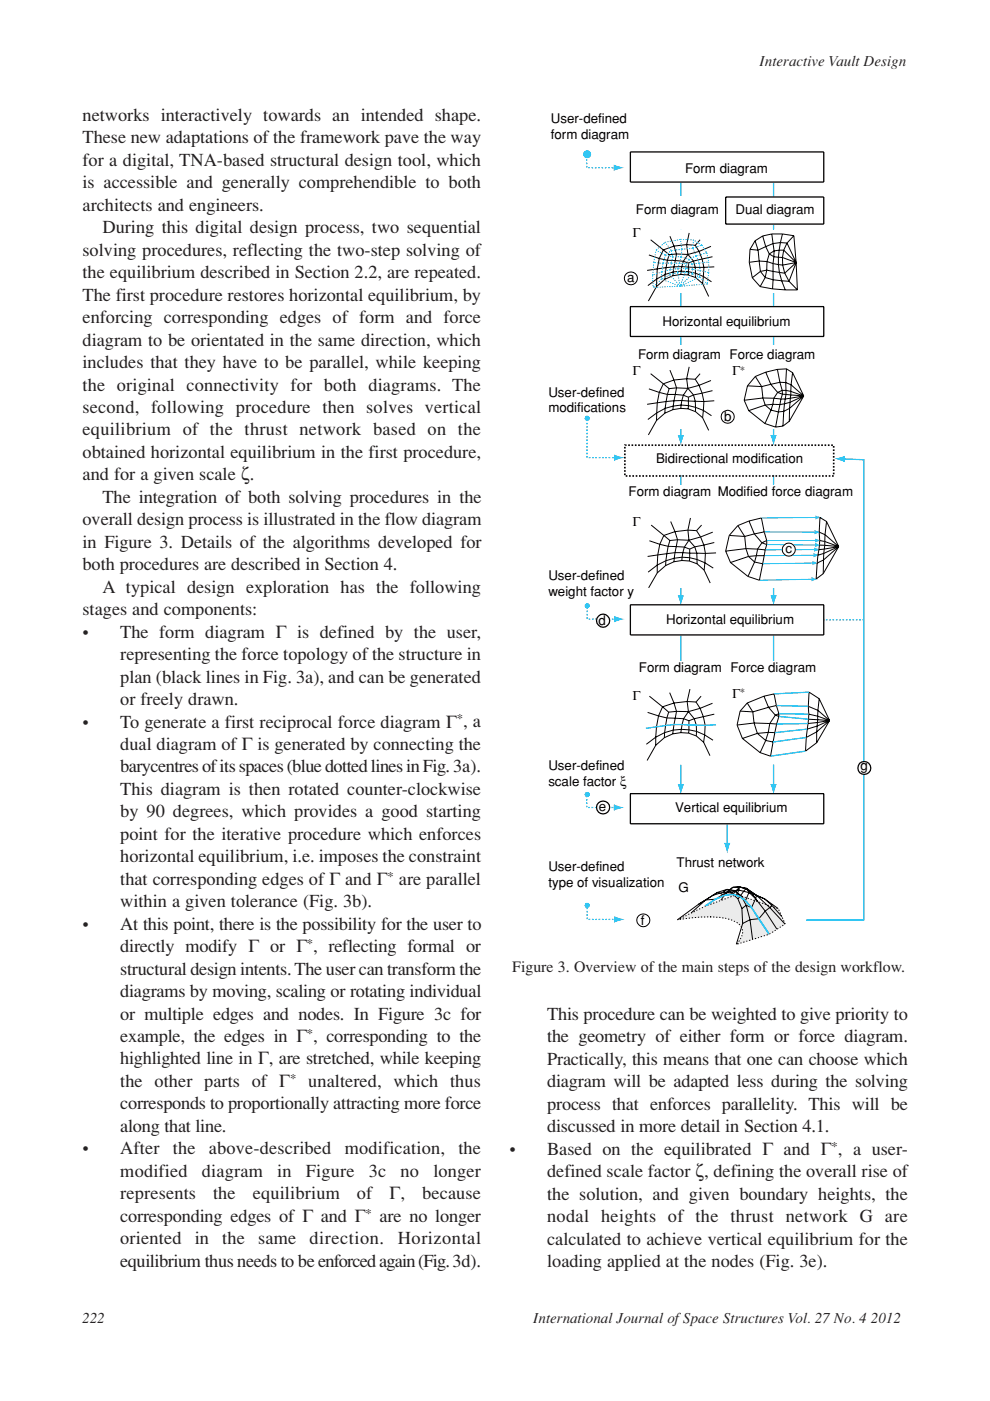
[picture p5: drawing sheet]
<svg xmlns="http://www.w3.org/2000/svg" width="210mm" height="297mm" viewBox="0 0 210 297" stroke-linecap="round" stroke-linejoin="round" font-family="sans-serif">
<path d="M143.7 195a63.8 63.8 0 0 1 12.5-5.4l8.8 3.1 1.5 3.2-3.4 2.2-7 2.1a3.3 3.3 0 0 0 1.2-3.4 4.4 4.4 0 0 0-3.4-2.1 27.4 27.4 0 0 0-10.2 .3z" fill-rule="evenodd" fill="#ebebeb"/>
<path d="M143.7 195a63.8 63.8 0 0 1 12.5-5.4l8.8 3.1 1.5 3.2-3.4 2.2-7 2.1a3.3 3.3 0 0 0 1.2-3.4 4.4 4.4 0 0 0-3.4-2.1 27.4 27.4 0 0 0-10.2 .3z" fill="none" stroke="#ebebeb" stroke-width=".21"/>
<g fill="none" stroke="#000" stroke-width=".21">
<path d="M143.8 194.9l-.1 .1M144.4 194.9l-.3 .1M144.4 194.6l-.2 .1M145 194.4l-.3 .1M145 194.8l-.3 .1M145.4 194.7h.3M145.5 194.1l-.2 .1M146.1 193.8l-.2 .1M146.3 194.6l-.3 .1M146.7 194.6h.2M146.7 193.5l-.2 .1M147.3 193.2l-.2 .1"/>
<path d="M147.3 194.5h.3M147.9 192.9l-.3 .1M148 194.5h.2M148.5 192.7l-.3 .1M148.6 194.4h.3M149 192.4l-.2 .1M149.3 194.4h.2M149.6 192.1l-.2 .1M150.2 194.4h-.3M150.2 191.8l-.2 .2M150.5 194.4h.1M150.5 194.4h.3"/>
<path d="M150.9 191.6l-.3 .1M151.2 194.4h.3M151.5 191.4l-.3 .1M151.8 194.5h.3M152.1 191.2l-.3 .1M152.5 194.5h.2M152.6 191h-.2M153.1 194.6h.3M153.3 190.8h-.3M153.8 194.7h.2M153.9 190.6h-.3M154.4 194.9h.2"/>
<path d="M154.5 190.3l-.2 .1M155 195l.2 .1M155.1 190.1l-.3 .1M155.6 195.3l.2 .1M155.7 189.9l-.3 .1M156.2 195.6l.2 .1M156.3 189.7l-.2 .1M156.3 200l-.1 .1M156.7 189.8l.2 .1M156.7 195.9l.2 .2M156.8 199.4l-.2 .2M157.1 196.4l.2 .3"/>
<path d="M157.1 198.9l-.2 .2M157.2 199.9l-.2 .1M157.3 190l.2 .1M157.3 198.3v.2M157.4 197v.3M157.5 197.6l-.1 .3M157.9 199.7l-.3 .1M157.9 190.2l.2 .1M158.4 199.5l-.2 .1M158.5 190.5h.3M159.1 199.3l-.3 .1M159.1 190.7h.3"/>
<path d="M159.7 199.1l-.2 .1M159.7 190.9h.3M160.3 191l.3 .1M160.3 198.9l-.2 .1M160.9 198.8h-.2M161 191.3l.2 .1M161.6 191.5l.2 .1M161.6 198.6h-.3M162.2 191.7l.2 .1M162.2 198.3l-.3 .1M162.8 191.9l.2 .1M162.8 198.2h-.3"/>
<path d="M163.3 197.9l-.2 .1M163.4 192.1l.3 .1M163.9 197.5l-.2 .2M164 192.3l.2 .1M164.5 197.2l-.3 .1M164.6 192.5l.2 .1M165 196.8l-.2 .2M165.1 192.9l.1 .2M165.4 193.5l.1 .2M165.5 196.5l-.2 .1M165.6 194l.2 .3M165.9 194.5l.1 .3"/>
<path d="M166.1 196.1l-.2 .2M166.1 195.1l.1 .3M166.4 195.7v.2M156.6 200.1l-.3 .1"/>
</g>
<path d="M164 38.6v54.1" fill="none" stroke="#00baf1" stroke-width=".26"/>
<path d="M163.3 92.3h1.4l-.7 2.2z" fill="#00baf1"/>
<path d="M144.3 38.6v2.9M144.3 48.7v44" fill="none" stroke="#00baf1" stroke-width=".26"/>
<path d="M143.7 92.3h1.3l-.7 2.2z" fill="#00baf1"/>
<path d="M164 100.7v26" fill="none" stroke="#00baf1" stroke-width=".26"/>
<path d="M163.3 126.2h1.4l-.7 2.3z" fill="#00baf1"/>
<path d="M144.3 100.7v26" fill="none" stroke="#00baf1" stroke-width=".26"/>
<path d="M143.7 126.2h1.3l-.7 2.3z" fill="#00baf1"/>
<path d="M164 134.3v32.4" fill="none" stroke="#00baf1" stroke-width=".26"/>
<path d="M163.3 166.3h1.4l-.7 2.2z" fill="#00baf1"/>
<path d="M144.3 134.3v32.4" fill="none" stroke="#00baf1" stroke-width=".26"/>
<path d="M143.7 166.3h1.3l-.7 2.2z" fill="#00baf1"/>
<path d="M154.2 174.7v4.5" fill="none" stroke="#00baf1" stroke-width=".26"/>
<path d="M153.5 178.7h1.3l-.6 2.3z" fill="#00baf1"/>
<path d="M133.5 48.8h42.6v13.2h-42.6z" fill="#fff"/>
<path d="M133.5 48.8h42.6v13.2h-42.6z" fill="none" stroke="#fff" stroke-width=".21"/>
<path d="M132.5 140.3h48.2v21.7h-48.2z" fill="#fff"/>
<path d="M132.5 140.3h48.2v21.7h-48.2z" fill="none" stroke="#fff" stroke-width=".21"/>
<g fill="#fff">
<path d="M134.1 73.3h39.1v17.6h-39.1z"/>
<path d="M132.5 102.9h48.2v21.6h-48.2z"/>
</g>
<path d="M132.5 102.9h48.2v21.6h-48.2z" fill="none" stroke="#fff" stroke-width=".21"/>
<path d="M124.5 88.6v.3" fill="none" stroke="#bababa" stroke-width=".48"/>
<circle cx="124.5" cy="88.7" r=".43" fill="#00baf1"/>
<circle cx="124.5" cy="88.7" r=".43" fill="none" stroke="#00baf1" stroke-width=".21"/>
<path d="M124.5 32.6v.3" fill="none" stroke="#bababa" stroke-width=".48"/>
<circle cx="124.5" cy="32.7" r=".74" fill="#00baf1"/>
<circle cx="124.5" cy="32.7" r=".74" fill="none" stroke="#00baf1" stroke-width=".21"/>
<path d="M124.5 128.4v.3" fill="none" stroke="#bababa" stroke-width=".48"/>
<path d="M124.2 128.1a.45 .45 0 0 1 .7 .1v.4a.45 .45 0 0 1-.6 .2 .45 .45 0 0 1-.1-.7z" fill-rule="evenodd" fill="#00baf1"/>
<path d="M162.6 114.6h10.5M124.2 128.1a.45 .45 0 0 1 .7 .1v.4a.45 .45 0 0 1-.6 .2 .45 .45 0 0 1-.1-.7z" fill="none" stroke="#00baf1" stroke-width=".21"/>
<path d="M174.7 131.4h.2M124.5 168.4v.3M124.5 191.9v.3" fill="none" stroke="#bababa" stroke-width=".48"/>
<g fill="#000">
<circle cx="124.5" cy="168.4" r=".43"/>
<circle cx="124.5" cy="192" r=".43"/>
</g>
<g fill="#00baf1" stroke="#00baf1" stroke-width=".21">
<circle cx="124.5" cy="168.4" r=".43"/>
<circle cx="124.5" cy="192" r=".43"/>
</g>
<g fill="none" stroke="#000" stroke-width=".21">
<path d="M137.6 54.1l2.2 .7M138 50.8l2.6 2.2M139.2 59.2l-1.8 1.4M139.2 59.2v1.6M139.4 57l-2.2 .3M139.4 57l-.2 2.2M139.8 54.8l-.4 2.2M139.8 54.8l1.7 .4M140.6 53l1.3 1M140.6 53l-.8 1.8M141 59.2l-1.8 1.6M141 58.2v1"/>
<path d="M141 58.2l-1.8 1M141.2 56.7l-.2 1.5M141.2 56.7l-1.8 .3M141.5 55.2l-.3 1.5M141.5 55.2h1.7M141.9 54l-.4 1.2M142 50.1l.9 2.1M142.7 58.5l-1.7 .7M142.7 57.7v.8M142.7 57.7l-1.7 .5M142.9 56.6l-1.7 .1M142.9 56.6l-.2 1.1"/>
<path d="M142.9 52.2l-2.3 .8M142.9 52.2l.5 1.6M143.2 55.2l-.3 1.4M143.2 55.2l1.7 .2M143.4 53.8l2.5 .1M143.4 53.8l-1.5 .2M143.4 53.8l-.2 1.4M144.3 58.2l-1.6 .3M144.3 58.2l1.6 .1M144.4 57.5l-.1 .7M144.4 57.5l-1.7 .2M144.4 57.5l1.6 .1"/>
<path d="M144.6 56.5l2.8 .2M144.6 56.5l-1.7 .1M144.6 56.5l-.2 1M144.9 55.4l-.3 1.1M144.9 55.4l1.1 .4M145.6 51.9l.3 2M145.6 51.9l-2.7 .3M145.6 51.9l1.8 .1M145.9 53.9l1.1 1.4M145.9 53.9l-1 1.5M145.9 58.3l1.6 .5M146 57.6l-.1 .7"/>
<path d="M146 55.8v1.8M146 57.6l1.5 .3M146.1 49.4l-.5 2.5M147 55.3l.4 1.4M147 55.3l-1 .5M147.4 56.7l.1 1.2M147.4 56.7h1.8M147.4 52l.8 1.3M147.5 57.9v.9M147.5 58.8l1.5 1.3M147.5 57.9l1.6 .7M148.2 53.3l-2.3 .6"/>
<path d="M148.2 53.3l.7 1.6M148.4 50.8l-1 1.2M148.9 54.9l.3 1.8M148.9 54.9l-1.9 .4M149.1 58.6l-.1 1.5M149.1 58.6l1.8 1.1M149.2 56.7l-.1 1.9M150.7 52.2l-2.5 1.1M151.1 54.4l-2.2 .5M151.4 56.6l-2.2 .1M158.9 55.6l.6 3.3M159 52.9l1.7 .1"/>
<path d="M159 52.9l-.1 2.7M159.5 58.9l1.7 1.9M160.1 51.1l.6 1.9M160.1 51.1l-1.1 1.8M160.7 53l.3 2.3M161 55.3l.2 2.2M161 55.3l1.6 .2M161 55.3l-2.1 .3M161.2 57.5l-1.7 1.4M161.2 57.5l1 1.3M161.7 50l.7 2.3M161.7 50l-1.6 1.1"/>
<path d="M162.2 58.8l-1 2M162.2 58.8l1.7 .5M162.4 52.3l.7 1.5M162.4 52.3l-1.7 .7M162.6 57.3l2.7 .5M162.6 57.3l-1.4 .2M162.6 57.3l-.4 1.5M162.6 55.5v1.8M162.6 55.5l1.3 .4M163.1 53.8l1 .6M163.1 53.8l-.5 1.7M163.6 49.6l.3 2"/>
<path d="M163.6 49.6l-1.9 .4M163.6 49.6h2.3M163.9 59.3l-.1 1.9M163.9 51.6l-1.5 .7M163.9 55.9v3.4M163.9 59.3l1.8 .2M163.9 51.6l.2 1.6M163.9 55.9l1.1 .2M164.1 54.4l-.2 1.5M164.1 54.4l.9 .1M164.1 53.2l-1 .6M164.1 53.2v1.2"/>
<path d="M165 54.5l.9 .1M165 56.1l1 .1M165 56.1l.3 1.7M165 54.5v1.6M165.2 53h1M165.2 53l-.2 1.5M165.2 53l-1.1 .2M165.3 57.8l1.1 .1M165.3 57.8l.4 1.7M165.5 51.4l1.4 .1M165.5 51.4l-.3 1.6M165.5 51.4l-1.6 .2"/>
<path d="M165.7 59.5l.8 2M165.7 59.5l1.6 .1M165.9 49.6l-.4 1.8M165.9 49.6l2.4 .4M165.9 54.6l.1 1.6M165.9 54.6l2.9 1.1M166 56.2l.4 1.7M166.2 53l-.3 1.6M166.2 53l2.6 2.7M166.4 57.9l.9 1.7M166.9 51.5l-.7 1.5M166.9 51.5l1.9 4.2"/>
<path d="M167.3 59.6l1.8 1.9M168.3 50l-1.4 1.5M168.3 50l.5 5.7M168.8 55.7l.3 5.8M168.8 55.7l-1.5 3.9M168.8 55.7l-2.4 2.2M168.8 55.7l-2.8 .5M139.2 60.8l-1.7 3M149 60.1l1.3 2.8M161.2 60.8l2.6 .4M163.8 61.2l2.7 .3M166.5 61.5h2.6"/>
<path d="M156.4 111.4l-1.8 2.1M160.4 117.8l-1.7 .2M161.5 115.1l-.9 1.3-2.4-.1M162.6 114.6v.9l-.4 1.1M173.8 114.6l-.1 1M174.8 116.4l-.1 .9M174.9 114.8v.8M158.6 122.2l2.4 .8"/>
</g>
<path d="M172.8 114.2l1.5 .4-1.5 .4z" fill="#40c7f4"/>
<path d="M162.6 115.5l10.5 .1" fill="none" stroke="#00baf1" stroke-width=".21"/>
<path d="M172.8 115.1l1.5 .5-1.5 .4z" fill="#40c7f4"/>
<path d="M159.9 113.2l1.6 1.9M160.4 117.8l-.4 1.4M162 112.8l.6 1.8M162 117.8l-.3 1.7" fill="none" stroke="#000" stroke-width=".21"/>
<path d="M172.9 116.5l-10.7 .1" fill="none" stroke="#00baf1" stroke-width=".21"/>
<path d="M172.6 116.1l1.5 .4-1.5 .5z" fill="#40c7f4"/>
<path d="M172.8 117.7l-10.8 .1" fill="none" stroke="#00baf1" stroke-width=".21"/>
<path d="M172.5 117.3l1.5 .4-1.5 .5z" fill="#40c7f4"/>
<path d="M154.9 119.3l3.7 2.9M158.7 118l1.3 1.2M173.4 117.7l-.1 1.7M173.7 112.8l.1 1.8M173.7 115.6l-.1 .9M174.9 115.6l2.9 .3-3 .5zM174.9 113.4l2.9 2.5-2.9-1.1zM175.2 110.6l2.6 5.3M177.8 115.9l-3.1 1.4-.1 1.4" fill="none" stroke="#000" stroke-width=".21"/>
<path d="M173.2 109.7l-11.8 .1" fill="none" stroke="#00baf1" stroke-width=".21"/>
<path d="M172.8 109.3l1.5 .4-1.4 .5z" fill="#40c7f4"/>
<path d="M162 112.8h11" fill="none" stroke="#00baf1" stroke-width=".21"/>
<path d="M172.7 112.4l1.5 .4-1.5 .5z" fill="#40c7f4"/>
<path d="M154.6 113.5l-.7 3.4M158.8 110.5l-2.4 .9M159.9 113.2l-2 .5 .3 2.6M174.6 118.7l3.2-2.8-3.3 5.7" fill="none" stroke="#000" stroke-width=".21"/>
<path d="M172.6 119.4l-10.9 .1" fill="none" stroke="#00baf1" stroke-width=".21"/>
<path d="M172.3 118.9l1.5 .5-1.5 .4z" fill="#40c7f4"/>
<path d="M172.3 122.8l-11.3 .2" fill="none" stroke="#00baf1" stroke-width=".21"/>
<path d="M172 122.4l1.5 .4-1.4 .5z" fill="#40c7f4"/>
<g fill="none" stroke="#000" stroke-width=".21">
<path d="M138 79.2l2.6 2.2M142 78.5l.9 2.1M146.1 77.8l-.5 2.5M148.4 79.2l-1 1.2M160.1 79.8l1.4 2.2M160.1 79.8l-1.6 2M162.4 78.9l1 2.6M162.4 78.9l-2.3 .9M164.8 78.3l.6 2.8M164.8 78.3l-2.4 .6M166.8 78.2l-.2 2.9M166.8 78.2l1.2 .8"/>
<path d="M166.8 78.2l-2 .1M168 79l-.3 2.6M168 79l2.4 5M137.6 82.4l2.2 .8M139.2 89.2l-1.7 3M139.2 87.5l-1.8 1.4M139.2 87.5v1.7M139.4 85.4l-2.2 .3M139.4 85.4l-.2 2.1M139.8 83.2l-.4 2.2M139.8 83.2l1.7 .4M140.6 81.4l1.3 1"/>
<path d="M140.6 81.4l-.8 1.8M141 87.6l-1.8 1.6M141 86.6v1M141 86.6l-1.8 .9M141.2 85.1l-.2 1.5M141.2 85.1l-1.8 .3M141.5 83.6l-.3 1.5M141.5 83.6h1.7M141.9 82.4l-.4 1.2M142.7 86.8l-1.7 .8M142.7 86.1v.7M142.7 86.1l-1.7 .5"/>
<path d="M142.9 85l-1.7 .1M142.9 85l-.2 1.1M142.9 80.6l-2.3 .8M142.9 80.6l.5 1.6M143.2 83.6l-.3 1.4M143.2 83.6l1.7 .2M143.4 82.2l2.5 .1M143.4 82.2l-1.5 .2M143.4 82.2l-.2 1.4M144.3 86.6l-1.6 .2M144.3 86.6l1.6 .1M144.4 85.9l-.1 .7"/>
<path d="M144.4 85.9l-1.7 .2M144.4 85.9l1.6 .1M144.6 84.9l2.8 .2M144.6 84.9l-1.7 .1M144.6 84.9l-.2 1M144.9 83.8l-.3 1.1M144.9 83.8l1.1 .4M145.6 80.3l.3 2M145.6 80.3l-2.7 .3M145.6 80.3l1.8 .1M145.9 82.3l1.1 1.4M145.9 82.3l-1 1.5"/>
<path d="M145.9 86.7l1.6 .6M146 86l-.1 .7M146 84.2v1.8M146 86l1.5 .4M147 83.7l.4 1.4M147 83.7l-1 .5M147.4 85.1l.1 1.3M147.4 85.1h1.8M147.4 80.4l.8 1.3M147.5 86.4v.9M147.5 87.3l1.5 1.3M147.5 86.4l1.6 .6"/>
<path d="M148.2 81.7l-2.3 .6M148.2 81.7l.7 1.7M148.9 83.4l.3 1.7M148.9 83.4l-1.9 .3M149 88.6l1.3 2.7M149.1 87l-.1 1.6M149.1 87l1.8 1.1M149.2 85.1l-.1 1.9M150.7 80.7l-2.5 1M151.1 82.8l-2.2 .6M151.4 85l-2.2 .1M157.8 84.9l.9 2.2"/>
<path d="M158.5 81.8l3 .2M158.5 81.8l-.7 3.1M158.7 87.1l3.5 2.7M161.5 82l.3 2.4M161.8 84.4l-4 .5M161.8 84.4l.4 1.5M161.8 84.4h2.3M162.2 89.8l2.2 .8M162.2 85.9l-3.5 1.2M162.2 85.9l1.3 1.1M163.4 81.5l-1.9 .5M163.4 81.5l1.5 1.7"/>
<path d="M163.5 87l-1.3 2.8M163.5 87l1.5 .3M163.9 85.7l1.5 .1M163.9 85.7l-.4 1.3M163.9 85.7l-1.7 .2M164.1 84.4l-.2 1.3M164.1 84.4l1.5 .2M164.9 83.2l1 .4M164.9 83.2l-.8 1.2M165 87.3l-.6 3.3M165.4 81.1l-2 .4M165.4 81.1h1.2"/>
<path d="M165.4 85.8l-.4 1.5M165.4 81.1l.4 1.7M165.6 84.6l-.2 1.2M165.6 84.6h.9M165.8 82.8l-.9 .4M165.8 82.8h.8M165.8 82.8l.1 .8M165.9 83.6h.7M165.9 83.6l-.3 1M166 90.3l-1.6 .3M166.2 87.2l-.2 3.1M166.2 87.2l-1.2 .1"/>
<path d="M166.3 85.6l-.1 1.6M166.3 85.6l-.9 .2M166.5 84.6l-.2 1M166.6 81.1l1.1 .5M166.6 81.1v1.7M166.6 82.8l1.1 .2M166.6 83.6l1.1 .1M166.6 83.6l-.1 1M166.6 82.8v.8M167.3 89.3l-1.3 1M167.4 86.6l-.1 2.7M167.4 86.6l-1.2 .6"/>
<path d="M167.5 85.3l-1.2 .3M167.5 85.3l-.1 1.3M167.6 84.4l-1.1 .2M167.6 84.4l-.1 .9M167.7 83l2.7 1M167.7 83.7l2.7 .3M167.7 83.7l-.1 .7M167.7 83v.7M167.7 81.6l2.7 2.4M167.7 81.6v1.4M170.4 84l-3.1 5.3M170.4 84l-3 2.6"/>
<path d="M170.4 84l-2.8 .4M170.4 84l-2.9 1.3M137.7 114.7l2.2 .7M138.1 111.3l2.6 2.2M139.4 119.8v1.7M139.4 119.8l-2 1.5M139.5 117.7l-.1 2.1M139.5 117.7l-2.2 .3M139.9 115.4l-.4 2.3M139.9 115.4l1.8 .4M140.7 113.5l-.8 1.9M140.7 113.5l1.3 1.1"/>
<path d="M141.1 119.9l-1.7 1.6M141.2 118.9l-1.8 .9M141.2 118.9l-.1 1M141.4 117.4l-1.9 .3M141.4 117.4l-.2 1.5M141.7 115.8l1.7 .1M141.7 115.8l-.3 1.6M142 114.6l-.3 1.2M142.2 110.6l.9 2.1M142.9 119.1l-1.8 .8M143 118.4l-1.8 .5M143 118.4l-.1 .7"/>
<path d="M143.1 112.7l-2.4 .8M143.1 112.7l.6 1.7M143.1 117.2l-.1 1.2M143.1 117.2l-1.7 .2M143.1 117.2h1.7M143.4 115.9l1.7 .1M143.4 115.9l-.3 1.3M143.7 114.4l-.3 1.5M143.7 114.4l2.4 .1M143.7 114.4l-1.7 .2M144.6 118.8l1.6 .1M144.6 118.8l-1.7 .3"/>
<path d="M144.6 118.1l1.6 .1M144.6 118.1l-1.6 .3M144.6 118.1v.7M144.8 117.2l-.2 .9M144.8 117.2l2.9 .1M145.1 116l1.1 .4M145.1 116l-.3 1.2M145.9 112.4l-2.8 .3M145.9 112.4l1.8 .1M145.9 112.4l.2 2.1M146.1 114.5l1.2 1.4M146.1 114.5l-1 1.5"/>
<path d="M146.2 118.9l1.6 .6M146.2 118.2l1.6 .4M146.2 118.2v.7M146.2 116.4v1.8M146.4 109.8l-.5 2.6M147.3 115.9l-1.1 .5M147.3 115.9l.4 1.4M147.7 112.5l.8 1.3M147.7 117.3h1.9M147.7 117.3l.1 1.3M147.8 118.6l1.7 .7M147.8 119.5l1.5 1.4"/>
<path d="M147.8 118.6v.9M148.5 113.8l.7 1.8M148.5 113.8l-2.4 .7M148.8 111.3l-1.1 1.2M149.2 115.6l.4 1.7M149.2 115.6l-1.9 .3M149.5 119.3l-.2 1.6M149.5 119.3l1.7 1.1M149.6 117.3l-.1 2M151.1 112.8l-2.6 1M151.4 115l-2.2 .6M151.8 117.2l-2.2 .1"/>
<path d="M153.9 116.9l4.3-.6 .5 1.7-3.8 1.3zM156.4 111.4l1.5 2.3-3.3-.2M158.8 110.5l2.6-.7 .6 3-2.1 .4zM160.6 116.4l1.6 .2-.2 1.2h-1.6zM162.6 114.6l-1.1 .5 1.1 .4M173.3 119.4l1.3-.7-.1 2.9-1.5 1.2zM173.7 115.6h1.2M173.8 114.6l1.1 .2M173.8 109.7l1.4 .9-.3 2.8-1.2-.6zM174.8 116.4l-1.2 .1-.2 1.2 1.3-.4M139.4 121.5l-1.9 3.1M149.3 120.9l1.3 2.7"/>
<path d="M158.6 122.2l1.4-3 1.7 .3-.7 3.5M137.3 151l2.3 .8M137.7 147.6l2.8 2.3M139 158l-1.8 3.2M139 156.3l-2 1.5M139 156.3v1.7M139.6 151.8l1.8 .4M139.6 151.8l-.4 2.3-.2 2.2M140.5 149.9l1.3 1.1M140.5 149.9l-.9 1.9M140.9 156.4l-1.9 1.6M140.9 155.3v1.1"/>
<path d="M140.9 155.3l-1.9 1M141.4 152.2l-.5 3.1M141.4 152.2l1.8 .1M141.8 151l-.4 1.2M142 146.9l.9 2.2M142.6 155.6l-1.7 .8M142.7 154.8l-.1 .8M142.7 154.8l-1.8 .5M142.9 149.1l.5 1.7M142.9 149.1l-2.4 .8M143.2 152.3l-.5 2.5M143.2 152.3l1.7 .1"/>
<path d="M143.4 150.8l-1.6 .2M143.4 150.8l2.6 .1M143.4 150.8l-.2 1.5M144.3 155.3l-1.7 .3M144.3 155.3l1.7 .1M144.5 154.6l-.2 .7M144.5 154.6l-1.8 .2M144.5 154.6l1.6 .1M144.9 152.4l-.4 2.2M144.9 152.4l1.2 .4M145.7 148.7l.3 2.2M145.7 148.7l1.9 .1"/>
<path d="M145.7 148.7l-2.8 .4M146 150.9l-1.1 1.5M146 150.9l1.2 1.5M146 155.4l1.6 .6M146.1 152.8v1.9M146.1 154.7l-.1 .7M146.1 154.7l1.6 .4M146.3 146.1l-.6 2.6M147.2 152.4l.4 1.3 .1 1.4M147.2 152.4l-1.1 .4M147.6 148.8l.8 1.4M147.6 156l1.6 1.4"/>
<path d="M147.7 155.1l-.1 .9M147.7 155.1l1.7 .7M148.4 150.2l-2.4 .7M148.4 150.2l.7 1.8M148.6 147.6l-1 1.2M149.1 152l-1.9 .4M149.1 152l.4 1.8-.1 2M149.2 157.4l1.3 2.8M149.4 155.8l1.8 1.1M149.4 155.8l-.2 1.6M151.1 149.1l-2.7 1.1M151.4 151.4l-2.3 .6"/>
<path d="M156.3 153.7l1.1 2.9M156.9 150.8l-.6 2.9M156.9 150.8l2.7 .1M157.4 156.6l3.8 3M158.4 149.1l-1.5 1.7M158.4 149.1l1.2 1.8M159.6 150.9l.3 2.4M159.9 153.3l3.3 .1M159.9 153.3l.7 2.2M159.9 153.3l-3.6 .4M160.6 155.5l1.8 1.5M160.6 155.5l-3.2 1.1"/>
<path d="M162 147.6l-3.6 1.5M162 147.6l2.1-.5 .5 2.5M162 147.6l.9 2.4M162.4 157l1.5 .3M162.4 157l-1.2 2.6M162.9 155.3l-2.3 .2M162.9 155.3l-.5 1.7M162.9 155.3h1.4M162.9 150l1.5 1.6M162.9 150l-3.3 .9M163.2 153.4l1.5 .1M163.2 153.4l-.3 1.9"/>
<path d="M163.9 157.3l-.5 3-2.2-.7M164.3 155.3l-.4 2M164.4 151.6l-1.2 1.8M164.4 151.6l.7 .3M164.6 149.6l.5 1.7M164.6 149.6l-1.7 .4M164.7 153.5l-.4 1.8M165.1 151.3v.6M165.1 151.9l-.4 1.6M165.1 151.3l-.7 .3M170.9 156.4l-.1 2.9 2.4-1.8M171.2 154.6l-.3 1.8"/>
<path d="M171.3 153.4l-.1 1.2M171.4 149.8l.1 1.6M171.4 149.8l2 .8M171.4 152.5l-.1 .9M171.4 152.5l2 .1M171.5 151.4l-.1 1.1M171.5 151.4l1.9 .4M173.2 155.2l-2.3 1.2M173.2 155.2v2.3M173.3 153.9l-.1 1.3M173.3 153.9l-2.1 .7M173.3 153.2v.7"/>
<path d="M173.3 153.2l-2 .2M173.4 151.8v.8M173.4 152.6l-.1 .6M173.4 152.6l2.5 .2M173.4 151.8l2.5 1M173.4 150.6v1.2M173.4 150.6l2.5 2.2M173.7 148.1l2.2 4.7M173.7 148.1l-2.2-1.4-.1 3.1M173.7 148.1l-.3 2.5M175.9 152.8l-2.6 1.1M175.9 152.8l-2.6 .4"/>
<path d="M175.9 152.8l-2.7 2.4M175.9 152.8l-2.7 4.7M148.1 191.7l-4.4 3.3M149.6 190.8l-1.5 .9M149.6 190.8l-3 2.7M151.1 189.8l-3 1.9M152.1 189.2l-2.5 1.6M152.1 189.2l-1 .6M153.4 189.1l1.7 .3M153.4 189.1l-2.3 .7M154.1 189.1l-2.4 1.5-2.1 .2M154.1 189.1l-1.3 1.8"/>
<path d="M154.2 188.6l1.6 .2M154.2 188.6l-2.1 .6M154.2 188.6l-.8 .5M155.1 189.4l1.3 1.1M155.4 188.1l-1.8 1.7-1.5-.6M155.4 188.1l-1.3 1M155.8 188.8l1.3 1.2M155.8 188.8l-.7 .6M156.4 190.5l.9 2.1M156.7 188.7l-2.6 .4M156.7 188.7l2.7 .7M156.7 188.7l-.5 .9"/>
<path d="M156.8 188l-.1 .7M156.8 188l-1.4 .1M156.8 188l1.6 .5M156.8 188.1l-1.4 1.5-1.2-1M156.8 188.1l1.4 .2M156.8 188.1l1.6 .4M156.8 188.1h-1.4M157.1 190l1.1 1.9M157.1 190l-.7 .5M157.3 192.6l.2 3.2M157.5 195.8l-1.4 4.4M158.2 188.3l-1.3 1.8-1.1-1.3"/>
<path d="M158.2 188.3l.6 .9M158.2 188.3l2.2 1.5M158.2 191.9l.8 3.1M158.2 191.9l-.9 .7M158.4 188.5l1 .9M158.4 188.5l2 1.3M158.8 189.2l-.7 1.8-1-1M158.8 189.2l1.4 1.3M159 195l-1.5 .8M159 195l.6 4.1M159.4 189.4l2.7 1.2M159.4 189.4l1.2 1.7"/>
<path d="M160.2 190.5l-.9 1.9-1.1-.5M160.2 190.5l2 2.7M160.4 189.8l1.7 .8M160.4 189.8l2.8 2.6M160.4 189.8l-.2 .7M162.1 190.6l1.6 1.4M162.1 190.6l2.9 2M162.2 193.2l-1.3 1.6-1.9 .2M162.2 193.2l2.5 3.8M163.2 192.4l-1 .8M163.2 192.4l3.2 3.5M163.7 192l-.5 .4"/>
<path d="M163.7 192l2 2.3"/>
</g>
<path d="M151.8 153.7h-5.7a21.2 21.2 0 0 0-6.9 .4l-2.3 .3M164.6 149.6l6.8 .2M165.1 151.3l6.4 .1M165.1 151.9l6.3 .6M170.8 159.3l-7.4 1M170.9 156.4l-7 .9M171.2 154.6l-6.9 .7M171.3 153.4l-6.6 .1M171.5 146.7l-7.4 .4" fill="none" stroke="#00baf1" stroke-width=".27"/>
<path d="M149.5 192.1l2.2-1.5a4.7 4.7 0 0 1 6.4 .4l1.2 1.4 3.7 5.7" fill="none" stroke="#00baf1" stroke-width=".35"/>
<g fill="none" stroke="#00baf1" stroke-width=".21">
<path d="M138.4 58.9v.2M138.4 59.4v.3M138.4 59.9l.1 .3M138.5 58.1l-.1 .5M138.5 57.6v.2M138.5 57.1v.2M138.6 56.5l-.1 .3M138.6 56.1v.2M138.7 55.4l-.1 .4M138.7 54.9v.2M138.8 55.7h.2M138.8 54.4v.3"/>
<path d="M138.9 58.2l-.2 .1M138.9 53.9v.2M139 53.4v.2M139.1 53.1h.2M139.1 53.1h.1M139.3 55.7h.2M139.3 52.8l-.2 .3M139.4 58l-.2 .1M139.5 59.9l-.2 .2M139.5 53.2l.2 .2M139.7 52.5l-.2 .2M139.8 55.7l.3 .1"/>
<path d="M139.9 59.5l-.2 .2M139.9 57.8l-.3 .1M139.9 53.5l.3 .1M140.1 52.2l-.2 .2M140.2 59.2h.1M140.2 59.2l-.1 .2M140.3 58.2v.2M140.3 58.7l-.1 .2M140.3 57.6l-.2 .1M140.3 55.8h.5M140.3 57.6v.3M140.4 53.8l.2 .1"/>
<path d="M140.4 57.4l-.1 .2M140.4 56.9v.2M140.5 56.3v.3M140.5 51.8l-.2 .2M140.6 55.8v.3M140.6 59.3l.2 .1M140.6 57.6h-.3M140.6 59l-.2 .1M140.7 55.6l-.1 .2M140.8 55.1l-.1 .3M140.8 54l.3 .1M140.9 51.5l-.2 .2"/>
<path d="M140.9 54.6v.3M141.1 55.8h.3M141.1 54.1l-.1 .2M141.1 59.5l.2 .1M141.1 54.1l.2 .1M141.1 57.4l-.2 .1M141.1 58.7l-.2 .2M141.3 51.3l-.3 .1 .1 .1M141.3 51.7l.1 .2M141.3 54l-.2 .1M141.5 58.5l-.2 .1M141.6 52.1l.1 .2"/>
<path d="M141.6 59.7l.2 .1M141.6 54.2l.2 .1M141.6 55.8h.3M141.6 57.3h-.2M141.7 53.6l-.2 .2M141.7 51.2l-.2 .1M141.8 52.5l.2 .2M142 58.2v.1M142 58.3l.2 .1M142 58.3l-.3 .1M142.1 57.7l-.1 .2M142.1 59.9l.2 .1"/>
<path d="M142.1 54.3l.2 .1M142.1 53.3l-.2 .2M142.1 55.8h.5M142.1 57.1v.3M142.1 57.1h.3M142.1 57.1l-.3 .1M142.2 56.9l-.1 .2M142.2 52.9l.1 .2M142.2 56.4v.3M142.2 58.2l-.2 .1M142.3 51.1l-.3 .1M142.3 55.9v.2"/>
<path d="M142.3 53.1h.3M142.3 53.1l.1 .3M142.3 58.6l.2 .2M142.3 53.1v.1M142.4 55.5l-.1 .2M142.4 53.6l.1 .3M142.5 51.1h.3M142.5 54.9v.3M142.5 54.1l.1 .3M142.6 54.5h.3M142.6 57.1h.3M142.6 54.5v.2"/>
<path d="M142.7 59l.2 .2M142.8 58l-.3 .1M142.9 55.8h.2M143 59.4l.2 .1M143.1 53l-.2 .1M143.1 54.5h.3M143.2 57.9l-.2 .1M143.3 51h-.3M143.3 55.8h.3M143.4 57h-.3M143.4 59.8l.2 .2M143.5 57.8h.2"/>
<path d="M143.6 52.9l-.3 .1M143.7 54.5h.2M143.7 57.8v.2M143.7 57.5v.2M143.8 50.9h-.3M143.8 56.9l-.1 .3M143.8 56.9l-.1 .1M143.8 56.9h.2M143.8 58.3v.3M143.8 56.7v.2M143.9 55.8h.1M143.9 58.9v.2"/>
<path d="M143.9 56.2v.2M143.9 57.8h-.2M143.9 59.3l.1 .3M144 55.8h.3M144 55.8v.1M144 59.8l.1 .3M144.1 55.5l-.1 .2M144.2 52.9h-.3M144.2 54.5h.2M144.2 57.8h.2M144.3 50.7l-.3 .1M144.3 55l-.1 .2"/>
<path d="M144.3 50.7h.2M144.3 51.1l.1 .2M144.3 50.7v.1M144.3 56.9h.2M144.4 52.8h.5M144.4 51.6v.2M144.5 54.5l-.1 .2M144.5 52.1v.2M144.5 53.9v.2M144.5 54.4v.1M144.5 54.5l.2 .1M144.5 52.6v.5"/>
<path d="M144.5 53.4v.2M144.5 55.8l.3 .1M144.6 59.7l-.1 .2M144.7 57.8h.3M144.7 59.2l-.1 .2M144.8 50.8h.3M144.8 56.9h.3M144.9 58.7v.3M145 54.6l.2 .1M145 55.9l.3 .1M145 59.9l-.1 .2M145.1 52.8h.2"/>
<path d="M145.1 58.3l-.1 .2M145.2 57.8h.1M145.3 57.8h.1M145.3 57.5v.2M145.3 57.8l-.1 .2M145.3 56.9h.1M145.3 56.9v.3M145.3 50.8h.3M145.4 56.7l-.1 .2M145.4 59.5l-.2 .2M145.4 54.8l.3 .1M145.4 56.2v.2"/>
<path d="M145.5 55.8l-.1 .2h.3M145.5 57h.3M145.5 57.8h.3M145.6 52.7h.3M145.7 59.1l-.2 .2M145.8 55.4l-.1 .2M145.8 50.8l.3 .1M145.9 56h.3M145.9 54.9l.1 .1M146 55l.2 .2M146 55l-.1 .2M146 57h.3"/>
<path d="M146 59.8l-.2 .2M146.1 57.9h.2M146.1 58.8l-.2 .2M146.2 54.9l-.2 .1M146.4 55.4l.1 .2M146.4 50.9h.2M146.4 52.7h-.3M146.5 56h.2M146.5 58.4l-.2 .2M146.5 59.6l-.3 .1M146.6 57.1h.2M146.6 58h.2"/>
<path d="M146.6 55.8l.1 .2M146.7 54.7l-.2 .1M146.7 56h.1M146.7 56.3l.1 .2M146.7 56v.1M146.8 56.8v.3M146.8 57.1h.3M146.8 57.1v.2M146.8 57.6v.2M146.8 58l.3 .2M146.8 58l-.2 .2M146.9 52.4v.2"/>
<path d="M146.9 50.9h.1M146.9 52.6l-.3 .1M146.9 52.6l.1 .3M146.9 51.9v.2M146.9 59.4l-.2 .1M147 51.3l-.1 .3M147 50.9v.2M147 50.9h.1M147.1 52.6h-.2M147.1 53.1l.1 .3M147.2 54.5l-.3 .1M147.2 55.9l-.2 .1"/>
<path d="M147.3 51l.2 .2M147.3 58.3l.2 .1M147.3 57.2h.3M147.3 53.6l.1 .2M147.4 59.2l-.2 .1M147.5 54.1l.1 .1M147.6 52.4l-.2 .1M147.6 54.2l.1 .3M147.6 54.2l-.2 .1M147.7 51.3l.2 .1M147.8 55.8l-.3 .1M147.8 58.5l.2 .1"/>
<path d="M147.8 54.7l.1 .3M147.9 54.2h-.3M147.9 57.2l.2 .1M147.9 59l-.2 .1M148 55.8h.2M148 55.2l.1 .2M148.1 52.2l-.2 .1M148.1 51.6l.3 .1M148.2 55.7v.1M148.2 58.7h.2M148.2 55.8l.1 .3M148.3 54l-.2 .1"/>
<path d="M148.3 57.3h.2M148.3 56.3v.2M148.4 58.7l.2 .3M148.4 56.8v.3M148.4 57.9v.3M148.4 58.4v.2M148.4 58.7l-.3 .2M148.5 57.3h.1M148.5 57.3l.2 .1M148.5 57.3v.3M148.5 55.7l-.3 .1M148.6 52l-.3 .1"/>
<path d="M148.6 51.8l.3 .4M148.8 59.1l.1 .2M148.8 53.9l-.2 .1M148.9 57.5h.3M149 55.7h-.2M149.1 52.4l.1 .2M149.1 59.5l.2 .2M149.3 55.6h.2M149.4 53.8h-.3M149.4 52.8l.1 .3M149.4 57.6l.3 .1M149.5 59.8l.2 .2"/>
<path d="M149.6 53.6h.2l.1 .3M149.6 53.3l.2 .2M149.8 55.6h.3M150 57.7l.2 .1M150 54.1v.2M150 59.8v.3M150.1 54.6v.3M150.1 59.3l-.1 .2M150.1 58.8v.3M150.2 55.1v.3M150.2 58.3v.2M150.3 57.6l-.1 .4"/>
<path d="M150.3 55.5v.3M150.3 56.1v.2M150.3 56.5v.3M150.3 57.1v.2M138.5 60.5v.2M138.5 60.9h.1M138.8 60.6l-.2 .2M139 60.9h-.2M139.1 60.2l-.2 .3M139.3 60.9h.3M140.1 60.8l-.2 .1M140.3 60.8h.3"/>
<path d="M140.9 60.8h.2M141.4 60.8h.2M141.9 60.8h.3M142.5 60l.3 .1M142.7 60.7l-.3 .1M142.9 60.7h.3M143 60.2l.2 .1M143.5 60.4l.2 .1M143.7 60.7h-.2M143.7 60.1l.2 .3M144 60.7h.3M144 60.6l.2 .1"/>
<path d="M144.1 60.5l.1 .2M144.2 60.4v.2M144.2 60.7h.1M144.3 60.6l-.1 .1M144.4 60.2l-.1 .2M144.6 60.2l-.1 .2M144.6 60.5l-.2 .1M144.7 60.6l-.2 .1M145.1 60.3l-.2 .1M145.3 60.6h-.3M145.5 60.1l-.2 .1M145.5 60.6h.3"/>
<path d="M146 60.5h.3M146.6 60.5h.2M147.3 60.4l-.2 .1M147.9 60.4h-.3M148.1 60.4h.2M148.6 60.3h.3M149.1 60.2h.3M149.9 60.2h.1M149.9 60.2h-.3"/>
</g>
<path d="M133.7 32.2h41v6.4h-41z" fill="#fff"/>
<path d="M133.7 32.2h41v6.4h-41z" fill="none" stroke="#fff" stroke-width=".21"/>
<path d="M133.7 32.2h41v6.4h-41z" fill="none" stroke="#000" stroke-width=".27"/>
<path d="M133.7 128.2h41v6.4h-41z" fill="#fff"/>
<path d="M133.7 128.2h41v6.4h-41z" fill="none" stroke="#fff" stroke-width=".21"/>
<path d="M133.7 128.2h41v6.4h-41z" fill="none" stroke="#000" stroke-width=".27"/>
<path d="M133.7 168.3h41v6.4h-41z" fill="#fff"/>
<path d="M133.7 168.3h41v6.4h-41z" fill="none" stroke="#fff" stroke-width=".21"/>
<path d="M133.7 168.3h41v6.4h-41z" fill="none" stroke="#000" stroke-width=".27"/>
<path d="M133.7 65h41v6.4h-41z" fill="#fff"/>
<path d="M133.7 65h41v6.4h-41z" fill="none" stroke="#fff" stroke-width=".21"/>
<path d="M133.7 65h41v6.3h-41z" fill="none" stroke="#000" stroke-width=".27"/>
<path d="M153.9 41.8h20.8v5.7h-20.8z" fill="#fff"/>
<path d="M153.9 41.8h20.8v5.7h-20.8z" fill="none" stroke="#fff" stroke-width=".21"/>
<path d="M153.9 41.8h20.8v5.7h-20.8z" fill="none" stroke="#000" stroke-width=".27"/>
<g fill="none" stroke="#000" stroke-width=".21">
<circle cx="133.8" cy="59" r="1.39"/>
<circle cx="154.3" cy="88.3" r="1.4"/>
</g>
<circle cx="167.3" cy="116.5" r="1.39" fill="#fff"/>
<circle cx="167.3" cy="116.5" r="1.39" fill="none" stroke="#fff" stroke-width=".21"/>
<circle cx="167.3" cy="116.5" r="1.39" fill="none" stroke="#000" stroke-width=".21"/>
<circle cx="136.4" cy="195.1" r="1.37" fill="#fff"/>
<circle cx="136.4" cy="195.1" r="1.37" fill="none" stroke="#fff" stroke-width=".21"/>
<circle cx="136.4" cy="195.1" r="1.39" fill="none" stroke="#000" stroke-width=".21"/>
<path d="M124.5 88.9v8.1h6.1" fill="none" stroke="#00baf1" stroke-width=".26" stroke-dasharray=".4 .4" stroke-linecap="butt"/>
<path d="M130.2 96.4l2.2 .6-2.2 .7z" fill="#00baf1"/>
<path d="M124.4 33.1v2.5h6.2" fill="none" stroke="#00baf1" stroke-width=".26" stroke-dasharray=".4 .4" stroke-linecap="butt"/>
<path d="M130.1 34.9l2.3 .7-2.3 .6z" fill="#00baf1"/>
<path d="M124.5 128.7v2.6h6.2" fill="none" stroke="#00baf1" stroke-width=".26" stroke-dasharray=".4 .4" stroke-linecap="butt"/>
<path d="M130.2 130.6l2.3 .7-2.3 .6z" fill="#00baf1"/>
<path d="M124.4 168.7v2.5h6.2" fill="none" stroke="#00baf1" stroke-width=".26" stroke-dasharray=".4 .4" stroke-linecap="butt"/>
<path d="M130.1 170.5l2.3 .7-2.3 .7z" fill="#00baf1"/>
<path d="M175.1 131.4h8.1M124.5 192.4v2.5h6.2" fill="none" stroke="#00baf1" stroke-width=".26" stroke-dasharray=".4 .4" stroke-linecap="butt"/>
<path d="M130.2 194.3l2.3 .6-2.3 .7z" fill="#00baf1"/>
<path d="M178.7 97.3l4.5 .2v97.6h-12.3" fill="none" stroke="#00baf1" stroke-width=".26"/>
<path d="M176.9 97.2l2.2-.6v1.4z" fill="#00baf1"/>
<circle cx="183.3" cy="162.8" r="1.39" fill="#fff" stroke="#000" stroke-width=".26"/>
<path d="M132.5 94.4h44.3v6.5h-44.3z" fill="none" stroke="#000" stroke-width=".35" stroke-dasharray=".4 .4" stroke-linecap="butt"/>
<g fill="#fff" stroke="#000" stroke-width=".26">
<circle cx="127.9" cy="131.6" r="1.39"/>
<circle cx="127.9" cy="171.2" r="1.38"/>
</g>
<g font-size="3.9" fill="#231f20">
<text x="17.5" y="25.7">networks interactively towards an intended shape.</text>
<text x="17.5" y="30.4">These new adaptations of the framework pave the way</text>
<text x="17.5" y="35.2">for a digital, TNA-based structural design tool, which</text>
<text x="17.5" y="39.9">is accessible and generally comprehendible to both</text>
<text x="17.5" y="44.7">architects and engineers.</text>
<text x="21.7" y="49.5">During this digital design process, two sequential</text>
<text x="17.5" y="54.2">solving procedures, reflecting the two-step solving of</text>
<text x="17.5" y="59">the equilibrium described in Section 2.2, are repeated.</text>
<text x="17.5" y="63.8">The first procedure restores horizontal equilibrium, by</text>
<text x="17.5" y="68.5">enforcing corresponding edges of form and force</text>
<text x="17.5" y="73.3">diagram to be orientated in the same direction, which</text>
<text x="17.5" y="78">includes that they have to be parallel, while keeping</text>
<text x="17.5" y="82.8">the original connectivity for both diagrams. The</text>
<text x="17.5" y="87.6">second, following procedure then solves vertical</text>
<text x="17.5" y="92.3">equilibrium of the thrust network based on the</text>
<text x="17.5" y="97.1">obtained horizontal equilibrium in the first procedure,</text>
<text x="17.5" y="101.9">and for a given scale ζ.</text>
<text x="21.7" y="106.6">The integration of both solving procedures in the</text>
<text x="17.5" y="111.4">overall design process is illustrated in the flow diagram</text>
<text x="17.5" y="116.1">in Figure 3. Details of the algorithms developed for</text>
<text x="17.5" y="120.9">both procedures are described in Section 4.</text>
<text x="21.7" y="125.7">A typical design exploration has the following</text>
<text x="17.5" y="130.4">stages and components:</text>
<text x="17.5" y="135.2">•</text>
<text x="25.5" y="135.2">The form diagram Γ is defined by the user,</text>
<text x="25.5" y="140">representing the force topology of the structure in</text>
<text x="25.5" y="144.7">plan (black lines in Fig. 3a), and can be generated</text>
<text x="25.5" y="149.5">or freely drawn.</text>
<text x="17.5" y="154.2">•</text>
<text x="25.5" y="154.2">To generate a first reciprocal force diagram Γ , a</text>
<text x="25.5" y="159">dual diagram of Γ is generated by connecting the</text>
<text x="25.5" y="163.8">barycentres of its spaces (blue dotted lines in Fig.3a).</text>
<text x="25.5" y="168.5">This diagram is then rotated counter-clockwise</text>
<text x="25.5" y="173.3">by 90 degrees, which provides a good starting</text>
<text x="25.5" y="178.1">point for the iterative procedure which enforces</text>
<text x="25.5" y="182.8">horizontal equilibrium, i.e. imposes the constraint</text>
<text x="25.5" y="187.6">that corresponding edges of Γ and Γ are parallel</text>
<text x="17.5" y="197.1">•</text>
<text x="25.5" y="197.1">At this point, there is the possibility for the user to</text>
<text x="25.5" y="192.3">within a given tolerance (Fig. 3b).</text>
<text x="25.5" y="201.9">directly modify Γ or Γ , reflecting formal or</text>
<text x="25.5" y="206.6">structural design intents. The user can transform the</text>
<text x="25.5" y="211.4">diagrams by moving, scaling or rotating individual</text>
<text x="25.5" y="216.2">or multiple edges and nodes. In Figure 3c for</text>
<text x="25.5" y="220.9">example, the edges in Γ , corresponding to the</text>
<text x="116" y="216.2">This procedure can be weighted to give priority to</text>
<text x="116" y="221">the geometry of either form or force diagram.</text>
<text x="25.5" y="225.7">highlighted line in Γ, are stretched, while keeping</text>
<text x="116" y="225.8">Practically, this means that one can choose which</text>
<text x="25.5" y="230.4">the other parts of Γ</text>
<text x="65.4" y="230.4">unaltered, which thus</text>
<text x="116" y="230.5">diagram will be adapted less during the solving</text>
<text x="25.5" y="235.2">corresponds to proportionally attracting more force</text>
<text x="25.5" y="240">along that line.</text>
<text x="116" y="235.3">process that enforces parallelity. This will be</text>
<text x="17.5" y="244.7">•</text>
<text x="25.5" y="244.7">After</text>
<text x="36.7" y="244.7">the</text>
<text x="44.3" y="244.7">above-described</text>
<text x="73.1" y="244.7">modification,</text>
<text x="97.2" y="244.7">the</text>
<text x="108" y="244.8">•</text>
<text x="116" y="240.1">discussed in more detail in Section 4.1.</text>
<text x="116" y="244.8">Based on the equilibrated Γ and Γ , a user-</text>
<text x="25.5" y="249.5">modified</text>
<text x="42.8" y="249.5">diagram</text>
<text x="58.8" y="249.5">in</text>
<text x="64.9" y="249.5">Figure</text>
<text x="78.2" y="249.5">3c</text>
<text x="84.9" y="249.5">no</text>
<text x="91.9" y="249.5">longer</text>
<text x="116" y="249.6">defined scale factor ζ, defining the overall rise of</text>
<text x="25.5" y="254.3">represents</text>
<text x="45.2" y="254.3">the</text>
<text x="53.6" y="254.3">equilibrium</text>
<text x="75.7" y="254.3">of</text>
<text x="82.5" y="254.3">Γ,</text>
<text x="89.5" y="254.3">because</text>
<text x="116" y="254.3">the solution, and given boundary heights, the</text>
<text x="25.5" y="259">corresponding edges of Γ and Γ</text>
<text x="25.5" y="263.8">oriented</text>
<text x="41.3" y="263.8">in</text>
<text x="47.1" y="263.8">the</text>
<text x="54.7" y="263.8">same</text>
<text x="65.6" y="263.8">direction.</text>
<text x="80.5" y="259">are no longer</text>
<text x="84.4" y="263.8">Horizontal</text>
<text x="116" y="259.1">nodal heights of the thrust network G are</text>
<text x="116" y="263.9">calculated to achieve vertical equilibrium for the</text>
<text x="25.5" y="268.5">equilibrium thus needs to be enforced again (Fig.3d).</text>
<text x="116" y="268.6">loading applied at the nodes (Fig. 3e).</text>
</g>
<text font-size="3.4" fill="#231f20" x="108.6" y="206.1">Figure 3. Overview of the main steps of the design workflow.</text>
<g font-size="3.2" fill="#231f20">
<text x="161.1" y="14.1">Interactive Vault Design</text>
<text x="17.5" y="280.6">222</text>
<text x="113.1" y="280.6">International Journal of Space Structures Vol. 27 No. 4 2012</text>
</g>
<g font-size="2.8">
<text x="116.8" y="26.1">User-defined</text>
<text x="116.8" y="29.4">form diagram</text>
<text x="145.2" y="36.7">Form diagram</text>
<text x="134.8" y="45.4">Form diagram</text>
<text x="155.9" y="45.4">Dual diagram</text>
<text x="134.1" y="50.3">Γ</text>
<text x="133" y="59.7">a</text>
<text x="140.5" y="69.1">Horizontal equilibrium</text>
<text x="135.3" y="76.1">Form diagram Force diagram</text>
<text x="134.1" y="79.4">Γ</text>
<text x="155.2" y="79.5">Γ</text>
<text x="116.3" y="84.1">User-defined</text>
<text x="116.3" y="87.4">modifications</text>
<text x="153.5" y="89.4">b</text>
<text x="139.1" y="98.3">Bidirectional modification</text>
<text x="133.3" y="105.1">Form diagram Modified force diagram</text>
<text x="134.1" y="111.4">Γ</text>
<text x="166.6" y="117.2">c</text>
<text x="116.3" y="123">User-defined</text>
<text x="116.3" y="126.3">weight factor y</text>
<text x="126.9" y="132.4">d</text>
<text x="141.2" y="132.2">Horizontal equilibrium</text>
<text x="135.5" y="142.5">Form diagram Force diagram</text>
<text x="134.1" y="148.3">Γ</text>
<text x="155.2" y="147.9">Γ</text>
<text x="116.3" y="163.3">User-defined</text>
<text x="116.3" y="166.6">scale factor ξ</text>
<text x="182.5" y="163.3">g</text>
<text x="127" y="172">e</text>
<text x="143.1" y="172.3">Vertical equilibrium</text>
<text x="116.3" y="184.7">User-defined</text>
<text x="143.5" y="183.9">Thrust network</text>
<text x="116.3" y="188.1">type of visualization</text>
<text x="143.8" y="189.1">G</text>
<text x="135.9" y="196.1">f</text>
</g>
<g font-size="2.7" fill="#231f20">
<text x="96.9" y="153">∗</text>
<text x="82.2" y="186.3">∗</text>
<text x="65.1" y="200.6">∗</text>
<text x="65.1" y="219.6">∗</text>
<text x="61.5" y="229.2">∗</text>
<text x="176.3" y="243.5">∗</text>
<text x="77.5" y="257.7">∗</text>
</g>
<g font-size="2.1">
<text x="156.9" y="78.8">∗</text>
<text x="156.9" y="147.2">∗</text>
</g>
</svg>
